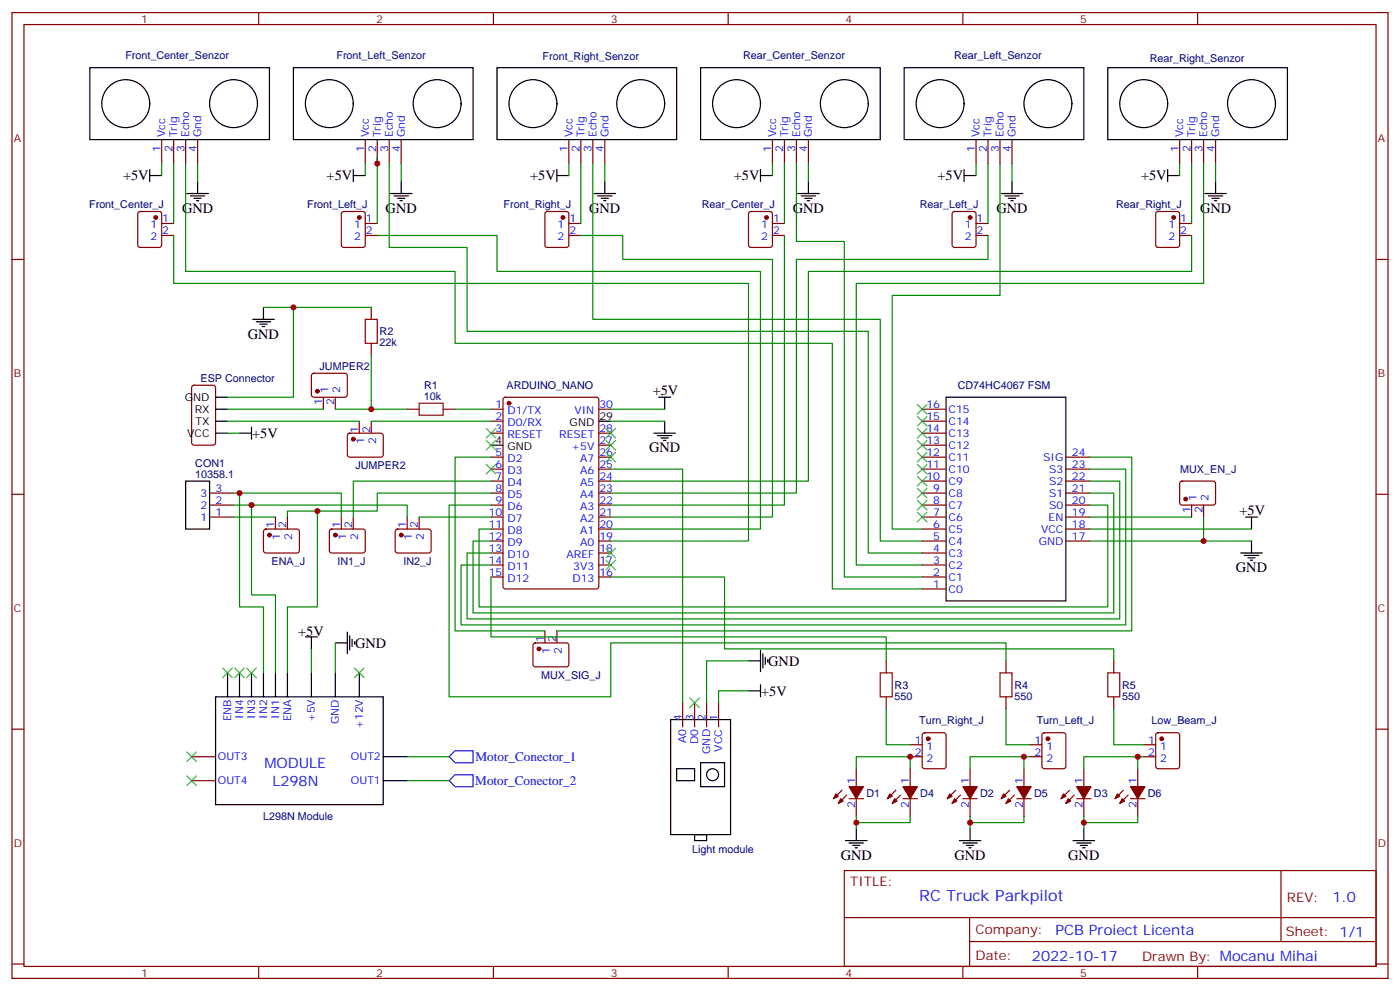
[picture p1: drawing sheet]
<svg xmlns="http://www.w3.org/2000/svg" width="412mm" height="292mm" viewBox="0 0 412 292" stroke-linecap="round" stroke-linejoin="round" font-family="sans-serif">
<g fill="none" stroke="#870000" stroke-width=".35">
<path d="M3.5 3.7h405.4v284.3h-405.4zM7.1 7.2h398.2v277.3h-398.2zM76.2 3.7v3.5M145.3 3.7v3.5M214.5 3.7v3.5M283.6 3.7v3.5M352.8 3.7v3.5M47.6 41.1v7.1M51.2 41.1v7.1M54.7 41.1v7.1M58.2 41.1v7.1M107.6 41.1v7.1"/>
<path d="M111.1 41.1v7.1M114.7 41.1v7.1M118.2 41.1v7.1M167.6 41.1v7.1M171.1 41.1v7.1M174.6 41.1v7.1M178.2 41.1v7.1M227.5 41.1v7.1M231.1 41.1v7.1M234.6 41.1v7.1M238.1 41.1v7.1M287.5 41.1v7.1"/>
<path d="M291 41.1v7.1M294.6 41.1v7.1M298.1 41.1v7.1M347.5 41.1v7.1M351 41.1v7.1M354.5 41.1v7.1M358.1 41.1v7.1M3.5 76.4h3.6M40.8 62.5l.5-.2h5.6l.7 .4v9.4l-.4 .7h-5.9l-.7-.4v-9.4zM47.6 65.8h3.6M47.6 69.3h3.6M100.8 62.5l.4-.2h5.7l.6 .4 .1 9.4-.5 .7h-5.9l-.6-.4-.1-9.4z"/>
<path d="M107.6 65.8h3.5M107.6 69.3h3.5M160.7 62.5l.5-.2h5.7l.6 .4 .1 9.4-.5 .7h-5.9l-.6-.4-.1-9.4zM167.6 65.8h3.5M167.6 69.3h3.5M220.7 62.5l.5-.2h5.6l.7 .4v9.4l-.4 .7h-5.9l-.7-.4v-9.4zM227.5 65.8h3.6M227.5 69.3h3.6M280.7 62.5l.5-.2h5.6l.7 .4v9.4l-.4 .7h-5.9l-.7-.4v-9.4zM287.5 65.8h3.5M287.5 69.3h3.5M340.7 62.5l.4-.2h5.7l.6 .4 .1 9.4-.5 .7h-5.9l-.6-.4-.1-9.4z"/>
<path d="M347.5 65.8h3.5M347.5 69.3h3.5M405.3 76.4h3.6M109.4 90.5v3.5M56.7 113.6l.4-.2h5.7l.6 .4 .1 16.6-.5 .6-5.9 .1-.6-.5-.1-16.5zM92 110.1l.4-.2h9.5l.4 .7-.1 5.9-.6 .4h-9.4l-.5-.7v-5.6zM95.2 116.9v3.6M98.8 116.9v3.6M109.4 101.1v3.5M148.4 117.2l.5-.3h26.8l.6 .5 .1 55.3-.5 .6-27 .1-.7-.5v-55.2zM102.5 127.7l.5-.2 9.5 .1 .4 .6-.1 6-.6 .4-9.5-.1-.4-.6v-5.7zM105.8 124v3.5"/>
<path d="M109.4 124v3.5M119.9 120.5h3.6M130.5 120.5h3.6M144.6 138.1h3.6M144.6 134.6h3.6M144.6 127.5h3.6M144.6 124h3.6M144.6 120.5h3.6M176.4 138.1h3.5M176.4 134.6h3.5M176.4 131.1h3.5M176.4 127.5h3.5"/>
<path d="M176.4 120.5h3.5M271.6 138.1h7.1M271.6 134.6h7.1M271.6 131.1h7.1M271.6 127.5h7.1M271.6 124h7.1M271.6 120.5h7.1M314 138.1h7M314 134.6h7M3.5 145.5h3.6M61.7 152.2h7.1M61.7 148.7h7.1"/>
<path d="M61.7 145.2h7.1M77.8 156l.5-.2h9.5l.4 .7-.1 5.9-.6 .4-9.5-.1-.4-.6v-5.6zM81.1 152.2v3.6M84.7 152.2v3.6M97.2 156l.5-.2h9.5l.4 .7-.1 5.9-.6 .4-9.5-.1-.4-.6v-5.6zM100.5 152.2v3.6M104.1 152.2v3.6M116.7 156l.4-.2h9.5l.4 .7-.1 5.9-.6 .4-9.5-.1-.4-.6v-5.6zM119.9 152.2v3.6M123.5 152.2v3.6M144.6 159.3h3.6M144.6 155.8h3.6"/>
<path d="M144.6 152.2h3.6M144.6 148.7h3.6M144.6 145.2h3.6M144.6 141.6h3.6M176.4 159.3h3.5M176.4 155.8h3.5M176.4 152.2h3.5M176.4 148.7h3.5M176.4 145.2h3.5M176.4 141.6h3.5M271.6 159.3h7.1M271.6 155.8h7.1"/>
<path d="M271.6 152.2h7.1M271.6 148.7h7.1M271.6 145.2h7.1M271.6 141.6h7.1M314 159.3h7M314 155.8h7M314 152.2h7M314 148.7h7M314 145.2h7M314 141.6h7M347.7 141.8l.5-.2 9.4 .1 .5 .6-.1 6-.6 .4-9.5-.1-.4-.6v-5.7zM351 148.7v3.5"/>
<path d="M354.5 148.7v3.5M405.3 145.5h3.6M144.6 169.9h3.6M144.6 166.3h3.6M144.6 162.8h3.6M176.4 169.9h3.5M176.4 166.3h3.5M176.4 162.8h3.5M271.6 173.4h7.1M271.6 169.9h7.1M271.6 166.3h7.1M271.6 162.8h7.1"/>
<path d="M157.2 189.5l.5-.2h9.4l.5 .7-.1 5.9-.6 .4h-9.5l-.4-.7v-5.6zM160.5 185.7v3.6M164 185.7v3.6M261.1 194.6v3.5M296.3 194.6v3.5M328.1 194.6v3.5M3.5 214.7h3.6M201.1 206.9v7.1M204.6 206.9v7.1M208.1 206.9v7.1M211.7 206.9v7.1M261.1 205.1v3.6"/>
<path d="M268.1 219.3h3.5M271.9 215.9l.4-.2h5.7l.6 .5 .1 9.4-.5 .7h-5.9l-.6-.5-.1-9.4zM296.3 205.1v3.6M303.4 219.3h3.5M307.2 215.9l.4-.2h5.7l.6 .5 .1 9.4-.5 .7h-5.9l-.6-.5-.1-9.4zM328.1 205.1v3.6M336.9 219.3h3.5M340.7 215.9l.4-.2h5.7l.6 .5 .1 9.4-.5 .7h-5.9l-.6-.5-.1-9.4zM405.3 214.7h3.6M56.4 222.8h7.1M56.4 229.8h7.1M248 232.7l-2.5 2.4"/>
<path d="M249.4 234.1l-2.5 2.4M250.1 235.1h4.3M252.2 226.3v5.3M252.2 235.1v5.3M263.9 232.7l-2.5 2.4M265.3 234.1l-2.5 2.4M266 235.1h4.2M268.1 222.8h3.5M268.1 226.3v5.3M268.1 235.1v5.3M281.5 232.7l-2.5 2.4M282.9 234.1l-2.4 2.4"/>
<path d="M283.6 235.1h4.3M285.8 226.3v5.3M285.8 235.1v5.3M297.4 232.7l-2.5 2.4M298.8 234.1l-2.5 2.4M299.5 235.1h4.2M301.6 226.3v5.3M301.6 235.1v5.3M303.4 222.8h3.5M315 232.7l-2.4 2.4M316.4 234.1l-2.4 2.4M317.1 235.1h4.3"/>
<path d="M319.3 226.3v5.3M319.3 235.1v5.3M330.9 232.7l-2.5 2.4M332.3 234.1l-2.5 2.4M333 235.1h4.3M335.1 226.3v5.3M335.1 235.1v5.3M336.9 222.8h3.5M248.7 256.3h156.6v28.2h-156.6zM377.3 256.3v20.9M248.7 270.1h156.5M285.6 277.2h119.6"/>
<path d="M285.6 270.1v14.2M3.5 283.8h3.6M76.2 284.5v3.5M145.3 284.5v3.5M214.5 284.5v3.5M283.6 284.5v3.5M352.8 284.5v3.5M405.3 283.8h3.6"/>
</g>
<g fill="none" stroke="#000" stroke-width=".35">
<path d="M26.5 19.9h52.9v21.2h-52.9zM86.4 19.9h52.9v21.2h-52.9zM146.4 19.9h52.9v21.2h-52.9zM206.4 19.9h52.9v21.2h-52.9zM266.3 19.9h53v21.2h-53zM326.3 19.9h52.9v21.2h-52.9zM44.1 51.7h3.5M44.1 49.9v3.5M55 57h6.4M56.1 57.7h4.2M57.1 58.4h2.2M57.9 59.1h.7"/>
<path d="M58.2 53.4v3.6M104.1 51.7h3.5M104.1 49.9v3.5M115 57h6.4M116.1 57.7h4.2M117.1 58.4h2.1M117.8 59.1h.7M118.2 53.4v3.6M164 51.7h3.6M164 49.9v3.5M175 57h6.3M176 57.7h4.3"/>
<path d="M177.1 58.4h2.1M177.8 59.1h.7M178.2 53.4v3.6M224 51.7h3.5M224 49.9v3.5M234.9 57h6.4M236 57.7h4.2M237.1 58.4h2.1M237.8 59.1h.7M238.1 53.4v3.6M284 51.7h3.5M284 49.9v3.5"/>
<path d="M294.9 57h6.4M296 57.7h4.2M297 58.4h2.2M297.7 59.1h.7M298.1 53.4v3.6M344 51.7h3.5M344 49.9v3.5M354.9 57h6.3M356 57.7h4.2M357 58.4h2.1M357.7 59.1h.7M358.1 53.4v3.6"/>
<path d="M74.4 94h6.4M75.5 94.7h4.2M76.6 95.4h2.1M77.3 96.1h.7M77.6 90.5v3.5M63.5 116.9h3.5M194 116.9h3.6M195.8 116.9v3.6M278.7 116.9h35.3v60h-35.3zM63.5 124h3.5M63.5 127.5h3.5M63.5 120.5h3.5"/>
<path d="M70.6 127.5h3.5M74.1 125.8v3.5M144.6 131.1h3.6M176.4 124h3.5M192.6 127.5h6.4M193.7 128.2h4.2M194.7 128.9h2.1M195.4 129.6h.7M195.8 124v3.5M54.7 141.6h7v14.2h-7zM366.9 152.2h3.5M368.7 152.2v3.6"/>
<path d="M368.7 159.3v3.5M365.5 162.8h6.3M366.5 163.5h4.3M367.6 164.2h2.1M368.3 164.9h.7M67 198.1v7M70.6 198.1v7M74.1 198.1v7M77.6 198.1v7M81.1 198.1v7M84.7 198.1v7M90 187.5h3.5"/>
<path d="M91.7 187.5v3.5M91.7 198.1v7M98.8 198.1v7M98.8 189.3h3.5M102.3 186.1v6.3M103 187.1v4.3M103.7 188.2v2.1M104.4 188.9v.7M105.8 198.1v7M220.5 194.6h3.5M224 191.4v6.3M224.7 192.4v4.3"/>
<path d="M225.4 193.5v2.1M226.1 194.2v.7M63.5 205.1h49.4v31.8h-49.4zM197.6 211.8h17.6v33.9h-17.6zM220.5 203.4h3.5M224 201.6v3.5M112.9 229.8h7M112.9 222.8h7M199.3 226.3h5.3v3.5h-5.3zM206.4 224.5h7v7.1h-7zM204.6 245.7h3.5v1.8h-3.5zM249.1 247.5h6.3"/>
<path d="M250.1 248.2h4.3M251.2 248.9h2.1M251.9 249.6h.7M252.2 243.9v3.6M282.6 247.5h6.3M283.6 248.2h4.3M284.7 248.9h2.1M285.4 249.6h.7M285.8 243.9v3.6M316.1 247.5h6.3M317.1 248.2h4.3M318.2 248.9h2.1"/>
<path d="M318.9 249.6h.7M319.3 243.9v3.6"/>
<circle cx="37" cy="30.5" r="7.1"/>
<circle cx="68.8" cy="30.5" r="7.1"/>
<circle cx="97" cy="30.5" r="7.1"/>
<circle cx="128.8" cy="30.5" r="7.1"/>
<circle cx="157" cy="30.5" r="7.1"/>
<circle cx="188.7" cy="30.5" r="7.1"/>
<circle cx="217" cy="30.5" r="7.1"/>
<circle cx="248.7" cy="30.5" r="7.1"/>
<circle cx="276.9" cy="30.5" r="7.1"/>
<circle cx="308.7" cy="30.5" r="7.1"/>
<circle cx="336.9" cy="30.5" r="7.1"/>
<circle cx="368.7" cy="30.5" r="7.1"/>
<circle cx="209.9" cy="228.1" r="1.76"/>
</g>
<g fill="#870000" stroke="#870000" stroke-width=".35">
<path d="M250.1 231.6h4.3l-2.2 3.5z"/>
<path d="M247.6 235.1l.8 .7-1.5 .7z"/>
<path d="M246.2 233.7l.7 .7-1.4 .7z"/>
<path d="M283.6 231.6h4.3l-2.1 3.5z"/>
<path d="M281.2 235.1l.7 .7-1.4 .7z"/>
<path d="M279.8 233.7l.7 .7-1.5 .7z"/>
<path d="M317.1 231.6h4.3l-2.1 3.5z"/>
<path d="M314.7 235.1l.7 .7-1.4 .7z"/>
<path d="M313.3 233.7l.7 .7-1.4 .7z"/>
<path d="M266 231.6h4.2l-2.1 3.5z"/>
<path d="M263.5 235.1l.7 .7-1.4 .7z"/>
<path d="M262.1 233.7l.7 .7-1.4 .7z"/>
<path d="M299.5 231.6h4.2l-2.1 3.5z"/>
<path d="M297 235.1l.7 .7-1.4 .7z"/>
<path d="M295.6 233.7l.7 .7-1.4 .7z"/>
<path d="M333 231.6h4.3l-2.2 3.5z"/>
<path d="M330.6 235.1l.7 .7-1.5 .7z"/>
<path d="M329.1 233.7l.7 .7-1.4 .7z"/>
<circle cx="149.9" cy="118.7" r=".53"/>
<circle cx="93.5" cy="115.2" r=".53"/>
<circle cx="104.1" cy="129.3" r=".53"/>
<circle cx="158.7" cy="191" r=".53"/>
<circle cx="349.2" cy="146.9" r=".53"/>
<circle cx="118.2" cy="157.5" r=".53"/>
<circle cx="98.8" cy="157.5" r=".53"/>
<circle cx="79.4" cy="157.5" r=".53"/>
<circle cx="45.9" cy="64" r=".53"/>
<circle cx="105.8" cy="64" r=".53"/>
<circle cx="165.8" cy="64" r=".53"/>
<circle cx="225.8" cy="64" r=".53"/>
<circle cx="285.7" cy="64" r=".53"/>
<circle cx="345.7" cy="64" r=".53"/>
<circle cx="342.2" cy="217.5" r=".53"/>
<circle cx="308.7" cy="217.5" r=".53"/>
<circle cx="273.4" cy="217.5" r=".53"/>
</g>
<g fill="none" stroke="#008700" stroke-width=".35">
<path d="M47.6 48.2v3.5M51.2 48.2v17.6M54.7 48.2v31.7h79.4v21.2h111.1v72.3h26.4M58.2 48.2v5.2M107.6 48.2v3.5M111.1 46.4v19.4M114.7 48.2v24.6h22.9v24.7h118.2v65.3h15.8M118.2 48.2v5.2M167.6 48.2v3.5M171.1 48.2v17.6M174.6 48.2v45.8h84.7v65.3h12.3M178.2 48.2v5.2"/>
<path d="M227.5 48.2v3.5M231.1 48.2v17.6M234.6 48.2v22.9h14.1v98.8h22.9M238.1 48.2v5.2M287.5 48.2v3.5M291 48.2v17.6M294.6 48.2v38.8h-31.8v68.8h8.8M298.1 48.2v5.2M347.5 48.2v3.5M351 48.2v17.6M354.5 48.2v35.2h-102.3v82.9h19.4M358.1 48.2v5.2"/>
<path d="M51.2 69.3v14.1h169.3v75.9h-40.6M111.1 69.3h35.3v10.6h77.6v75.9h-44.1M171.1 69.3h12.3v7.1h44.1v75.8h-47.6M231.1 69.3v79.4h-51.2M291 69.3v7.1h-56.4v68.8h-54.7M351 69.3v10.6h-112.9v61.7h-58.2M77.6 90.5h31.8M86.4 90.5v26.4h-19.4M109.4 104.6v15.9M67 120.5h28.2M67 124h38.8M67 127.5h3.6"/>
<path d="M98.8 120.5h21.1M109.4 124h35.2M134.1 120.5h10.5M144.6 134.6h-10.5v51.1h26.4M179.9 138.1h21.2v68.8M179.9 120.5h15.9M179.9 124h15.9M321 134.6h12.4v51.1h-169.4M321 138.1h10.6v45.9h-195.8v-17.7h8.8M68.8 148.7h51.1v3.5M68.8 145.2h1.8v33.5h7v19.4M68.8 152.2h12.3"/>
<path d="M70.6 145.2h29.9v7M74.1 148.7v26.5h7v22.9M93.5 150.5v28.2h-8.8v19.4M123.5 152.2h21.1M144.6 145.2h-33.5v5.3h-26.4v1.7M144.6 141.6h-40.5v10.6M144.6 148.7h-12.3v56.4h47.6v-15.8h116.4v5.3M321 148.7h5.3v30h-185.2v-22.9h3.5M321 141.6h8.8v40.6h-192.2v-19.4h7M321 145.2h7.1v35.2h-188.8v-21.1h5.3M321 155.8h47.7M321 159.3h47.7"/>
<path d="M321 152.2h30M354.5 152.2v7.1M144.6 169.9v17.6h116.5v7.1M179.9 169.9h33.5v21.1h114.7v3.6M91.7 191v7.1M98.8 189.3v8.8M220.5 194.6h-12.4v12.3M220.5 203.4h-8.8v3.5M261.1 208.7v10.6h7M296.3 208.7v10.6h7.1M328.1 208.7v10.6h8.8M119.9 222.8h12.4"/>
<path d="M119.9 229.8h12.4M252.2 226.3v-3.5h15.9v3.5M301.6 222.8v3.5M303.4 222.8h-17.6v3.5M335.1 222.8v3.5M336.9 222.8h-17.6v3.5M252.2 240.4v3.5M268.1 240.4v1.8h-15.9M285.8 240.4v3.5M301.6 240.4v1.8h-15.8M319.3 240.4v3.5M335.1 240.4v1.8h-15.8"/>
</g>
<path d="M107.6 94h3.5v7.1h-3.5zM123.5 118.7h7v3.5h-7zM259.3 198.1h3.5v7h-3.5zM294.6 198.1h3.5v7h-3.5zM326.3 198.1h3.5v7h-3.5z" fill="none" stroke="#a10000" stroke-width=".35"/>
<path d="M134.1 221h5.2v3.5h-5.2l-1.8-1.7zM134.1 228.1h5.2v3.5h-5.2l-1.8-1.8z" fill="none" stroke="#00f" stroke-width=".35"/>
<g fill="none" stroke="#3c3" stroke-width=".35">
<path d="M270.2 119.1l2.8 2.8M273 119.1l-2.8 2.8M143.2 126.1l2.8 2.8M143.2 129.6l2.8 2.9M143.2 136.7l2.8 2.8M146 126.1l-2.8 2.8M146 129.6l-2.8 2.9M146 136.7l-2.8 2.8M178.5 129.6l2.8 2.9M178.5 126.1l2.8 2.8M178.5 133.2l2.8 2.8M181.3 129.6l-2.8 2.9"/>
<path d="M181.3 126.1l-2.8 2.8M181.3 133.2l-2.8 2.8M270.2 122.6l2.8 2.8M270.2 126.1l2.8 2.8M270.2 129.6l2.8 2.9M270.2 133.2l2.8 2.8M270.2 136.7l2.8 2.8M273 122.6l-2.8 2.8M273 126.1l-2.8 2.8M273 129.6l-2.8 2.9M273 133.2l-2.8 2.8M273 136.7l-2.8 2.8"/>
<path d="M270.2 140.2l2.8 2.9M270.2 143.8l2.8 2.8M270.2 147.3l2.8 2.8M270.2 150.8l2.8 2.8M273 140.2l-2.8 2.9M273 143.8l-2.8 2.8M273 147.3l-2.8 2.8M273 150.8l-2.8 2.8M178.5 161.4l2.8 2.8M178.5 164.9l2.8 2.8M181.3 161.4l-2.8 2.8M181.3 164.9l-2.8 2.8"/>
<path d="M65.6 196.7l2.8 2.8M68.4 196.7l-2.8 2.8M69.1 196.7l2.9 2.8M72 196.7l-2.9 2.8M72.7 196.7l2.8 2.8M75.5 196.7l-2.8 2.8M104.4 196.7l2.8 2.8M107.2 196.7l-2.8 2.8M203.2 205.5l2.8 2.8M206 205.5l-2.8 2.8M55 221.4l2.9 2.8M55 228.4l2.9 2.8"/>
<path d="M57.9 221.4l-2.9 2.8M57.9 228.4l-2.9 2.8"/>
</g>
<g fill="#c00">
<circle cx="109.4" cy="120.5" r=".88"/>
<circle cx="354.5" cy="159.3" r=".88"/>
<circle cx="93.5" cy="150.5" r=".88"/>
<circle cx="74.1" cy="148.7" r=".88"/>
<circle cx="70.6" cy="145.2" r=".88"/>
<circle cx="86.4" cy="90.5" r=".88"/>
<circle cx="111.1" cy="48.2" r=".88"/>
<circle cx="319.3" cy="242.2" r=".88"/>
<circle cx="335.1" cy="222.8" r=".88"/>
<circle cx="252.2" cy="242.2" r=".88"/>
<circle cx="285.8" cy="242.2" r=".88"/>
<circle cx="301.6" cy="222.8" r=".88"/>
<circle cx="268.1" cy="222.8" r=".88"/>
</g>
<text font-size="4.6" fill="#00f" x="270.8" y="265.3">RC Truck Parkpilot</text>
<g font-size="4.2">
<text x="36.2" y="53.1">+5V</text>
<text x="96.2" y="53.1">+5V</text>
<text x="156.2" y="53.1">+5V</text>
<text x="216.2" y="53.1">+5V</text>
<text x="276.1" y="53.1">+5V</text>
<text x="336.1" y="53.1">+5V</text>
<text x="53.6" y="62.6">GND</text>
<text x="113.6" y="62.6">GND</text>
<text x="173.6" y="62.6">GND</text>
<text x="233.5" y="62.6">GND</text>
<text x="293.5" y="62.6">GND</text>
<text x="353.5" y="62.6">GND</text>
<text x="73" y="99.7">GND</text>
<text x="192.3" y="116.2">+5V</text>
<text x="74.3" y="128.9">+5V</text>
<text x="191.2" y="133.2">GND</text>
<text x="365.1" y="151.5">+5V</text>
<text x="364.1" y="168.5">GND</text>
<text x="87.8" y="187.1">+5V</text>
<text x="104.6" y="190.6">GND</text>
<text x="226.3" y="195.9">GND</text>
<text x="224.2" y="204.8">+5V</text>
<text x="247.6" y="253.1">GND</text>
<text x="281.2" y="253.1">GND</text>
<text x="314.7" y="253.1">GND</text>
</g>
<g font-size="4.2" fill="#00f">
<text x="77.9" y="226.2">MODULE</text>
<text x="80.2" y="231.5">L298N</text>
<text x="392.5" y="265.6">1.0</text>
<text x="310.9" y="275.1">PCB Proiect Licenta</text>
<text x="304" y="282.9">2022-10-17</text>
</g>
<g font-size="3.9" fill="#00f">
<text x="140.1" y="224">Motor_Conector_1</text>
<text x="140" y="231.1">Motor_Conector_2</text>
</g>
<g font-size="3.9" fill="#800">
<text x="250.5" y="260.9">TITLE:</text>
<text x="379.1" y="265.6">REV:</text>
<text x="287.4" y="275.1">Company:</text>
<text x="378.7" y="275.7">Sheet: 1/1</text>
<text x="287.4" y="282.8">Date:</text>
<text x="336.4" y="282.8">Drawn By: Mocanu Mihai</text>
</g>
<g font-size="3.2" fill="#800">
<text x="41.6" y="6.7">1</text>
<text x="110.8" y="6.7">2</text>
<text x="179.9" y="6.7">3</text>
<text x="249.1" y="6.7">4</text>
<text x="318.2" y="6.7">5</text>
<text x="4.1" y="41.8">A</text>
<text x="405.9" y="41.8">A</text>
<text x="4.1" y="110.9">B</text>
<text x="405.9" y="110.9">B</text>
<text x="4.1" y="180.1">C</text>
<text x="405.9" y="180.1">C</text>
<text x="4.1" y="249.2">D</text>
<text x="405.9" y="249.2">D</text>
<text x="41.6" y="287.5">1</text>
<text x="110.8" y="287.5">2</text>
<text x="179.9" y="287.5">3</text>
<text x="249.1" y="287.5">4</text>
<text x="318.2" y="287.5">5</text>
</g>
<g font-size="3.2" fill="#000080">
<text x="36.9" y="17.5">Front_Center_Senzor</text>
<text x="99.1" y="17.5">Front_Left_Senzor</text>
<text x="159.8" y="17.5">Front_Right_Senzor</text>
<text x="218.9" y="17.5">Rear_Center_Senzor</text>
<text x="281.1" y="17.5">Rear_Left_Senzor</text>
<text x="338.7" y="18.2">Rear_Right_Senzor</text>
<text x="26.3" y="61.2">Front_Center_J</text>
<text x="90.5" y="61.2">Front_Left_J</text>
<text x="148.3" y="61.2">Front_Right_J</text>
<text x="206.7" y="61.2">Rear_Center_J</text>
<text x="270.9" y="61.2">Rear_Left_J</text>
<text x="328.8" y="61.2">Rear_Right_J</text>
<text x="111.8" y="101.9">22k</text>
<text x="111.8" y="98.7">R2</text>
<text x="59.1" y="112.4">ESP Connector</text>
<text x="94.1" y="108.8">JUMPER2</text>
<text x="124.9" y="117.7">10k</text>
<text x="124.9" y="114.5">R1</text>
<text x="149.2" y="114.5">ARDUINO_NANO</text>
<text x="282.1" y="114.5">CD74HC4067 FSM</text>
<text x="57.5" y="137.5">CON1</text>
<text x="57.5" y="140.6">10358.1</text>
<text x="104.7" y="138.1">JUMPER2</text>
<text x="347.7" y="139.2">MUX_EN_J</text>
<text x="80" y="166.3">ENA_J</text>
<text x="99.4" y="166.3">IN1_J</text>
<text x="118.8" y="166.3">IN2_J</text>
<text x="159.4" y="199.8">MUX_SIG_J</text>
<text x="263.5" y="202.8">R3</text>
<text x="298.8" y="202.8">R4</text>
<text x="330.6" y="202.8">R5</text>
<text x="263.5" y="205.9">550</text>
<text x="298.8" y="205.9">550</text>
<text x="330.6" y="205.9">550</text>
<text x="270.8" y="213.3">Turn_Right_J</text>
<text x="305.4" y="213.3">Turn_Left_J</text>
<text x="339.2" y="213.3">Low_Beam_J</text>
<text x="255.2" y="234.5">D1</text>
<text x="271.1" y="234.5">D4</text>
<text x="288.7" y="234.5">D2</text>
<text x="304.6" y="234.5">D5</text>
<text x="322.2" y="234.5">D3</text>
<text x="338.1" y="234.5">D6</text>
<text x="77.5" y="241.6">L298N Module</text>
<text x="203.9" y="251">Light module</text>
</g>
<g font-size="3.2" fill="#00f">
<text x="48.7" y="40.4" transform="rotate(-90 48.7 40.4)">Vcc</text>
<text x="52.2" y="40.4" transform="rotate(-90 52.2 40.4)">Trig</text>
<text x="55.7" y="40.4" transform="rotate(-90 55.7 40.4)">Echo</text>
<text x="59.3" y="40.4" transform="rotate(-90 59.3 40.4)">Gnd</text>
<text x="108.7" y="40.4" transform="rotate(-90 108.7 40.4)">Vcc</text>
<text x="112.2" y="40.4" transform="rotate(-90 112.2 40.4)">Trig</text>
<text x="115.7" y="40.4" transform="rotate(-90 115.7 40.4)">Echo</text>
<text x="119.2" y="40.4" transform="rotate(-90 119.2 40.4)">Gnd</text>
<text x="168.6" y="40.4" transform="rotate(-90 168.6 40.4)">Vcc</text>
<text x="172.2" y="40.4" transform="rotate(-90 172.2 40.4)">Trig</text>
<text x="175.7" y="40.4" transform="rotate(-90 175.7 40.4)">Echo</text>
<text x="179.2" y="40.4" transform="rotate(-90 179.2 40.4)">Gnd</text>
<text x="228.6" y="40.4" transform="rotate(-90 228.6 40.4)">Vcc</text>
<text x="232.1" y="40.4" transform="rotate(-90 232.1 40.4)">Trig</text>
<text x="235.7" y="40.4" transform="rotate(-90 235.7 40.4)">Echo</text>
<text x="239.2" y="40.4" transform="rotate(-90 239.2 40.4)">Gnd</text>
<text x="288.6" y="40.4" transform="rotate(-90 288.6 40.4)">Vcc</text>
<text x="292.1" y="40.4" transform="rotate(-90 292.1 40.4)">Trig</text>
<text x="295.6" y="40.4" transform="rotate(-90 295.6 40.4)">Echo</text>
<text x="299.2" y="40.4" transform="rotate(-90 299.2 40.4)">Gnd</text>
<text x="348.5" y="40.4" transform="rotate(-90 348.5 40.4)">Vcc</text>
<text x="352.1" y="40.4" transform="rotate(-90 352.1 40.4)">Trig</text>
<text x="355.6" y="40.4" transform="rotate(-90 355.6 40.4)">Echo</text>
<text x="359.1" y="40.4" transform="rotate(-90 359.1 40.4)">Gnd</text>
<text x="47.3" y="44.9" transform="rotate(-90 47.3 44.9)">1</text>
<text x="50.8" y="44.9" transform="rotate(-90 50.8 44.9)">2</text>
<text x="54.3" y="44.9" transform="rotate(-90 54.3 44.9)">3</text>
<text x="57.9" y="44.9" transform="rotate(-90 57.9 44.9)">4</text>
<text x="107.2" y="44.9" transform="rotate(-90 107.2 44.9)">1</text>
<text x="110.8" y="44.9" transform="rotate(-90 110.8 44.9)">2</text>
<text x="114.3" y="44.9" transform="rotate(-90 114.3 44.9)">3</text>
<text x="117.8" y="44.9" transform="rotate(-90 117.8 44.9)">4</text>
<text x="167.2" y="44.9" transform="rotate(-90 167.2 44.9)">1</text>
<text x="170.7" y="44.9" transform="rotate(-90 170.7 44.9)">2</text>
<text x="174.3" y="44.9" transform="rotate(-90 174.3 44.9)">3</text>
<text x="177.8" y="44.9" transform="rotate(-90 177.8 44.9)">4</text>
<text x="227.2" y="44.9" transform="rotate(-90 227.2 44.9)">1</text>
<text x="230.7" y="44.9" transform="rotate(-90 230.7 44.9)">2</text>
<text x="234.2" y="44.9" transform="rotate(-90 234.2 44.9)">3</text>
<text x="237.8" y="44.9" transform="rotate(-90 237.8 44.9)">4</text>
<text x="287.2" y="44.9" transform="rotate(-90 287.2 44.9)">1</text>
<text x="290.7" y="44.9" transform="rotate(-90 290.7 44.9)">2</text>
<text x="294.2" y="44.9" transform="rotate(-90 294.2 44.9)">3</text>
<text x="297.7" y="44.9" transform="rotate(-90 297.7 44.9)">4</text>
<text x="347.1" y="44.9" transform="rotate(-90 347.1 44.9)">1</text>
<text x="350.7" y="44.9" transform="rotate(-90 350.7 44.9)">2</text>
<text x="354.2" y="44.9" transform="rotate(-90 354.2 44.9)">3</text>
<text x="357.7" y="44.9" transform="rotate(-90 357.7 44.9)">4</text>
<text x="47.8" y="65.4">1</text>
<text x="107.8" y="65.4">1</text>
<text x="167.7" y="65.4">1</text>
<text x="227.7" y="65.4">1</text>
<text x="287.7" y="65.4">1</text>
<text x="347.7" y="65.4">1</text>
<text x="44.3" y="67.2">1</text>
<text x="44.3" y="70.7">2</text>
<text x="47.8" y="69">2</text>
<text x="104.3" y="67.2">1</text>
<text x="104.3" y="70.7">2</text>
<text x="107.8" y="69">2</text>
<text x="164.2" y="67.2">1</text>
<text x="164.2" y="70.7">2</text>
<text x="167.7" y="69">2</text>
<text x="224.2" y="67.2">1</text>
<text x="224.2" y="70.7">2</text>
<text x="227.7" y="69">2</text>
<text x="284.2" y="67.2">1</text>
<text x="284.2" y="70.7">2</text>
<text x="287.7" y="69">2</text>
<text x="344.2" y="67.2">1</text>
<text x="344.2" y="70.7">2</text>
<text x="347.7" y="69">2</text>
<text x="94.9" y="119.1" transform="rotate(-90 94.9 119.1)">1</text>
<text x="96.7" y="115.6" transform="rotate(-90 96.7 115.6)">1</text>
<text x="98.4" y="119.1" transform="rotate(-90 98.4 119.1)">2</text>
<text x="100.2" y="115.6" transform="rotate(-90 100.2 115.6)">2</text>
<text x="146" y="120.1">1</text>
<text x="146" y="123.6">2</text>
<text x="149.5" y="121.9">D1/TX</text>
<text x="149.5" y="125.4">D0/RX</text>
<text x="169.2" y="121.9">VIN</text>
<text x="176.6" y="120.1">30</text>
<text x="272.9" y="123.6">15</text>
<text x="272.9" y="120.1">16</text>
<text x="279.4" y="125.1">C14</text>
<text x="279.4" y="121.5">C15</text>
<text x="105.5" y="127.4" transform="rotate(-90 105.5 127.4)">1</text>
<text x="107.2" y="130.8" transform="rotate(-90 107.2 130.8)">1</text>
<text x="109" y="127.4" transform="rotate(-90 109 127.4)">2</text>
<text x="110.8" y="130.8" transform="rotate(-90 110.8 130.8)">2</text>
<text x="146" y="127.2">3</text>
<text x="149.5" y="128.9">RESET</text>
<text x="164.7" y="128.9">RESET</text>
<text x="176.6" y="130.7">27</text>
<text x="176.6" y="127.2">28</text>
<text x="272.9" y="130.7">13</text>
<text x="272.9" y="127.2">14</text>
<text x="279.4" y="128.6">C13</text>
<text x="146" y="134.2">5</text>
<text x="146" y="137.8">6</text>
<text x="149.5" y="136">D2</text>
<text x="168.3" y="132.5">+5V</text>
<text x="170.9" y="136">A7</text>
<text x="176.6" y="137.8">25</text>
<text x="176.6" y="134.2">26</text>
<text x="272.9" y="137.8">11</text>
<text x="272.9" y="134.2">12</text>
<text x="279.4" y="135.6">C11</text>
<text x="279.4" y="132.1">C12</text>
<text x="307.3" y="135.6">SIG</text>
<text x="315.7" y="137.8">23</text>
<text x="315.7" y="134.2">24</text>
<text x="146" y="141.3">7</text>
<text x="149.5" y="139.5">D3</text>
<text x="149.5" y="143.1">D4</text>
<text x="170.9" y="143.1">A5</text>
<text x="170.9" y="139.5">A6</text>
<text x="176.6" y="141.3">24</text>
<text x="272.9" y="141.3">10</text>
<text x="279.4" y="142.7">C9</text>
<text x="279.4" y="139.2">C10</text>
<text x="309.1" y="142.7">S2</text>
<text x="309.1" y="139.2">S3</text>
<text x="315.7" y="141.3">22</text>
<text x="59" y="149.8">2</text>
<text x="59" y="146.2">3</text>
<text x="63.5" y="148.3">2</text>
<text x="63.5" y="144.8">3</text>
<text x="146" y="144.8">8</text>
<text x="146" y="148.3">9</text>
<text x="149.5" y="146.6">D5</text>
<text x="170.9" y="146.6">A4</text>
<text x="176.6" y="148.3">22</text>
<text x="176.6" y="144.8">23</text>
<text x="274.9" y="148.3">8</text>
<text x="274.9" y="144.8">9</text>
<text x="279.4" y="149.8">C7</text>
<text x="279.4" y="146.2">C8</text>
<text x="309.1" y="149.8">S0</text>
<text x="309.1" y="146.2">S1</text>
<text x="315.7" y="148.3">20</text>
<text x="315.7" y="144.8">21</text>
<text x="352.4" y="147.4" transform="rotate(-90 352.4 147.4)">1</text>
<text x="356" y="147.4" transform="rotate(-90 356 147.4)">2</text>
<text x="59" y="153.3">1</text>
<text x="63.5" y="151.9">1</text>
<text x="80.8" y="155.6" transform="rotate(-90 80.8 155.6)">1</text>
<text x="84.3" y="155.6" transform="rotate(-90 84.3 155.6)">2</text>
<text x="100.2" y="155.6" transform="rotate(-90 100.2 155.6)">1</text>
<text x="103.7" y="155.6" transform="rotate(-90 103.7 155.6)">2</text>
<text x="119.6" y="155.6" transform="rotate(-90 119.6 155.6)">1</text>
<text x="123.1" y="155.6" transform="rotate(-90 123.1 155.6)">2</text>
<text x="144" y="151.9">10</text>
<text x="144" y="155.4">11</text>
<text x="149.5" y="150.1">D6</text>
<text x="149.5" y="153.6">D7</text>
<text x="170.9" y="153.6">A2</text>
<text x="170.9" y="150.1">A3</text>
<text x="176.6" y="155.4">20</text>
<text x="176.6" y="151.9">21</text>
<text x="274.9" y="155.4">6</text>
<text x="274.9" y="151.9">7</text>
<text x="279.4" y="153.3">C6</text>
<text x="308.9" y="153.3">EN</text>
<text x="315.7" y="155.4">18</text>
<text x="315.7" y="151.9">19</text>
<text x="350.7" y="150.9" transform="rotate(-90 350.7 150.9)">1</text>
<text x="354.2" y="150.9" transform="rotate(-90 354.2 150.9)">2</text>
<text x="82.5" y="159.1" transform="rotate(-90 82.5 159.1)">1</text>
<text x="86.1" y="159.1" transform="rotate(-90 86.1 159.1)">2</text>
<text x="102" y="159.1" transform="rotate(-90 102 159.1)">1</text>
<text x="105.5" y="159.1" transform="rotate(-90 105.5 159.1)">2</text>
<text x="121.4" y="159.1" transform="rotate(-90 121.4 159.1)">1</text>
<text x="124.9" y="159.1" transform="rotate(-90 124.9 159.1)">2</text>
<text x="144" y="158.9">12</text>
<text x="149.5" y="157.2">D8</text>
<text x="149.5" y="160.7">D9</text>
<text x="170.9" y="160.7">A0</text>
<text x="170.9" y="157.2">A1</text>
<text x="176.6" y="158.9">19</text>
<text x="274.9" y="158.9">5</text>
<text x="279.4" y="160.3">C4</text>
<text x="279.4" y="156.8">C5</text>
<text x="306" y="160.3">GND</text>
<text x="306.7" y="156.8">VCC</text>
<text x="315.7" y="158.9">17</text>
<text x="144" y="162.5">13</text>
<text x="144" y="166">14</text>
<text x="149.5" y="164.2">D10</text>
<text x="149.5" y="167.7">D11</text>
<text x="166.9" y="164.2">AREF</text>
<text x="168.9" y="167.7">3V3</text>
<text x="176.6" y="166">17</text>
<text x="176.6" y="162.5">18</text>
<text x="274.9" y="166">3</text>
<text x="274.9" y="162.5">4</text>
<text x="279.4" y="167.4">C2</text>
<text x="279.4" y="163.9">C3</text>
<text x="144" y="169.5">15</text>
<text x="149.5" y="171.3">D12</text>
<text x="168.6" y="171.3">D13</text>
<text x="176.6" y="169.5">16</text>
<text x="274.9" y="173">1</text>
<text x="274.9" y="169.5">2</text>
<text x="279.4" y="170.9">C1</text>
<text x="279.4" y="174.4">C0</text>
<text x="160.2" y="189.1" transform="rotate(-90 160.2 189.1)">1</text>
<text x="163.7" y="189.1" transform="rotate(-90 163.7 189.1)">2</text>
<text x="161.9" y="192.6" transform="rotate(-90 161.9 192.6)">1</text>
<text x="165.5" y="192.6" transform="rotate(-90 165.5 192.6)">2</text>
<text x="68.1" y="212.4" transform="rotate(-90 68.1 212.4)">ENB</text>
<text x="71.6" y="211.6" transform="rotate(-90 71.6 211.6)">IN4</text>
<text x="75.1" y="211.6" transform="rotate(-90 75.1 211.6)">IN3</text>
<text x="78.7" y="211.6" transform="rotate(-90 78.7 211.6)">IN2</text>
<text x="82.2" y="211.6" transform="rotate(-90 82.2 211.6)">IN1</text>
<text x="85.7" y="212.4" transform="rotate(-90 85.7 212.4)">ENA</text>
<text x="92.8" y="212.6" transform="rotate(-90 92.8 212.6)">+5V</text>
<text x="99.8" y="213.1" transform="rotate(-90 99.8 213.1)">GND</text>
<text x="106.9" y="214.6" transform="rotate(-90 106.9 214.6)">+12V</text>
<text x="200.7" y="212.2" transform="rotate(-90 200.7 212.2)">4</text>
<text x="204.3" y="212.2" transform="rotate(-90 204.3 212.2)">3</text>
<text x="207.8" y="212.2" transform="rotate(-90 207.8 212.2)">2</text>
<text x="211.3" y="212.2" transform="rotate(-90 211.3 212.2)">1</text>
<text x="202.1" y="218.8" transform="rotate(-90 202.1 218.8)">A0</text>
<text x="205.7" y="219.1" transform="rotate(-90 205.7 219.1)">D0</text>
<text x="209.2" y="221.9" transform="rotate(-90 209.2 221.9)">GND</text>
<text x="212.7" y="221.3" transform="rotate(-90 212.7 221.3)">VCC</text>
<text x="269.4" y="218.9">1</text>
<text x="272.9" y="220.7">1</text>
<text x="304.7" y="218.9">1</text>
<text x="308.2" y="220.7">1</text>
<text x="338.2" y="218.9">1</text>
<text x="341.7" y="220.7">1</text>
<text x="64.2" y="223.8">OUT3</text>
<text x="103.4" y="223.8">OUT2</text>
<text x="269.4" y="222.4">2</text>
<text x="272.9" y="224.2">2</text>
<text x="304.7" y="222.4">2</text>
<text x="308.2" y="224.2">2</text>
<text x="338.2" y="222.4">2</text>
<text x="341.7" y="224.2">2</text>
<text x="64.2" y="230.9">OUT4</text>
<text x="103.4" y="230.9">OUT1</text>
<text x="251.9" y="230.9" transform="rotate(-90 251.9 230.9)">1</text>
<text x="267.8" y="230.9" transform="rotate(-90 267.8 230.9)">1</text>
<text x="285.4" y="230.9" transform="rotate(-90 285.4 230.9)">1</text>
<text x="301.3" y="230.9" transform="rotate(-90 301.3 230.9)">1</text>
<text x="318.9" y="230.9" transform="rotate(-90 318.9 230.9)">1</text>
<text x="334.8" y="230.9" transform="rotate(-90 334.8 230.9)">1</text>
<text x="251.9" y="237.8" transform="rotate(-90 251.9 237.8)">2</text>
<text x="267.8" y="237.8" transform="rotate(-90 267.8 237.8)">2</text>
<text x="285.4" y="237.8" transform="rotate(-90 285.4 237.8)">2</text>
<text x="301.3" y="237.8" transform="rotate(-90 301.3 237.8)">2</text>
<text x="318.9" y="237.8" transform="rotate(-90 318.9 237.8)">2</text>
<text x="334.8" y="237.8" transform="rotate(-90 334.8 237.8)">2</text>
</g>
<g font-size="3.2">
<text x="54.5" y="118">GND</text>
<text x="57.4" y="121.5">RX</text>
<text x="57.6" y="125.1">TX</text>
<text x="167.8" y="125.4">GND</text>
<text x="176.6" y="123.6">29</text>
<text x="55.1" y="128.6">VCC</text>
<text x="146" y="130.7">4</text>
<text x="149.5" y="132.5">GND</text>
</g>
</svg>
